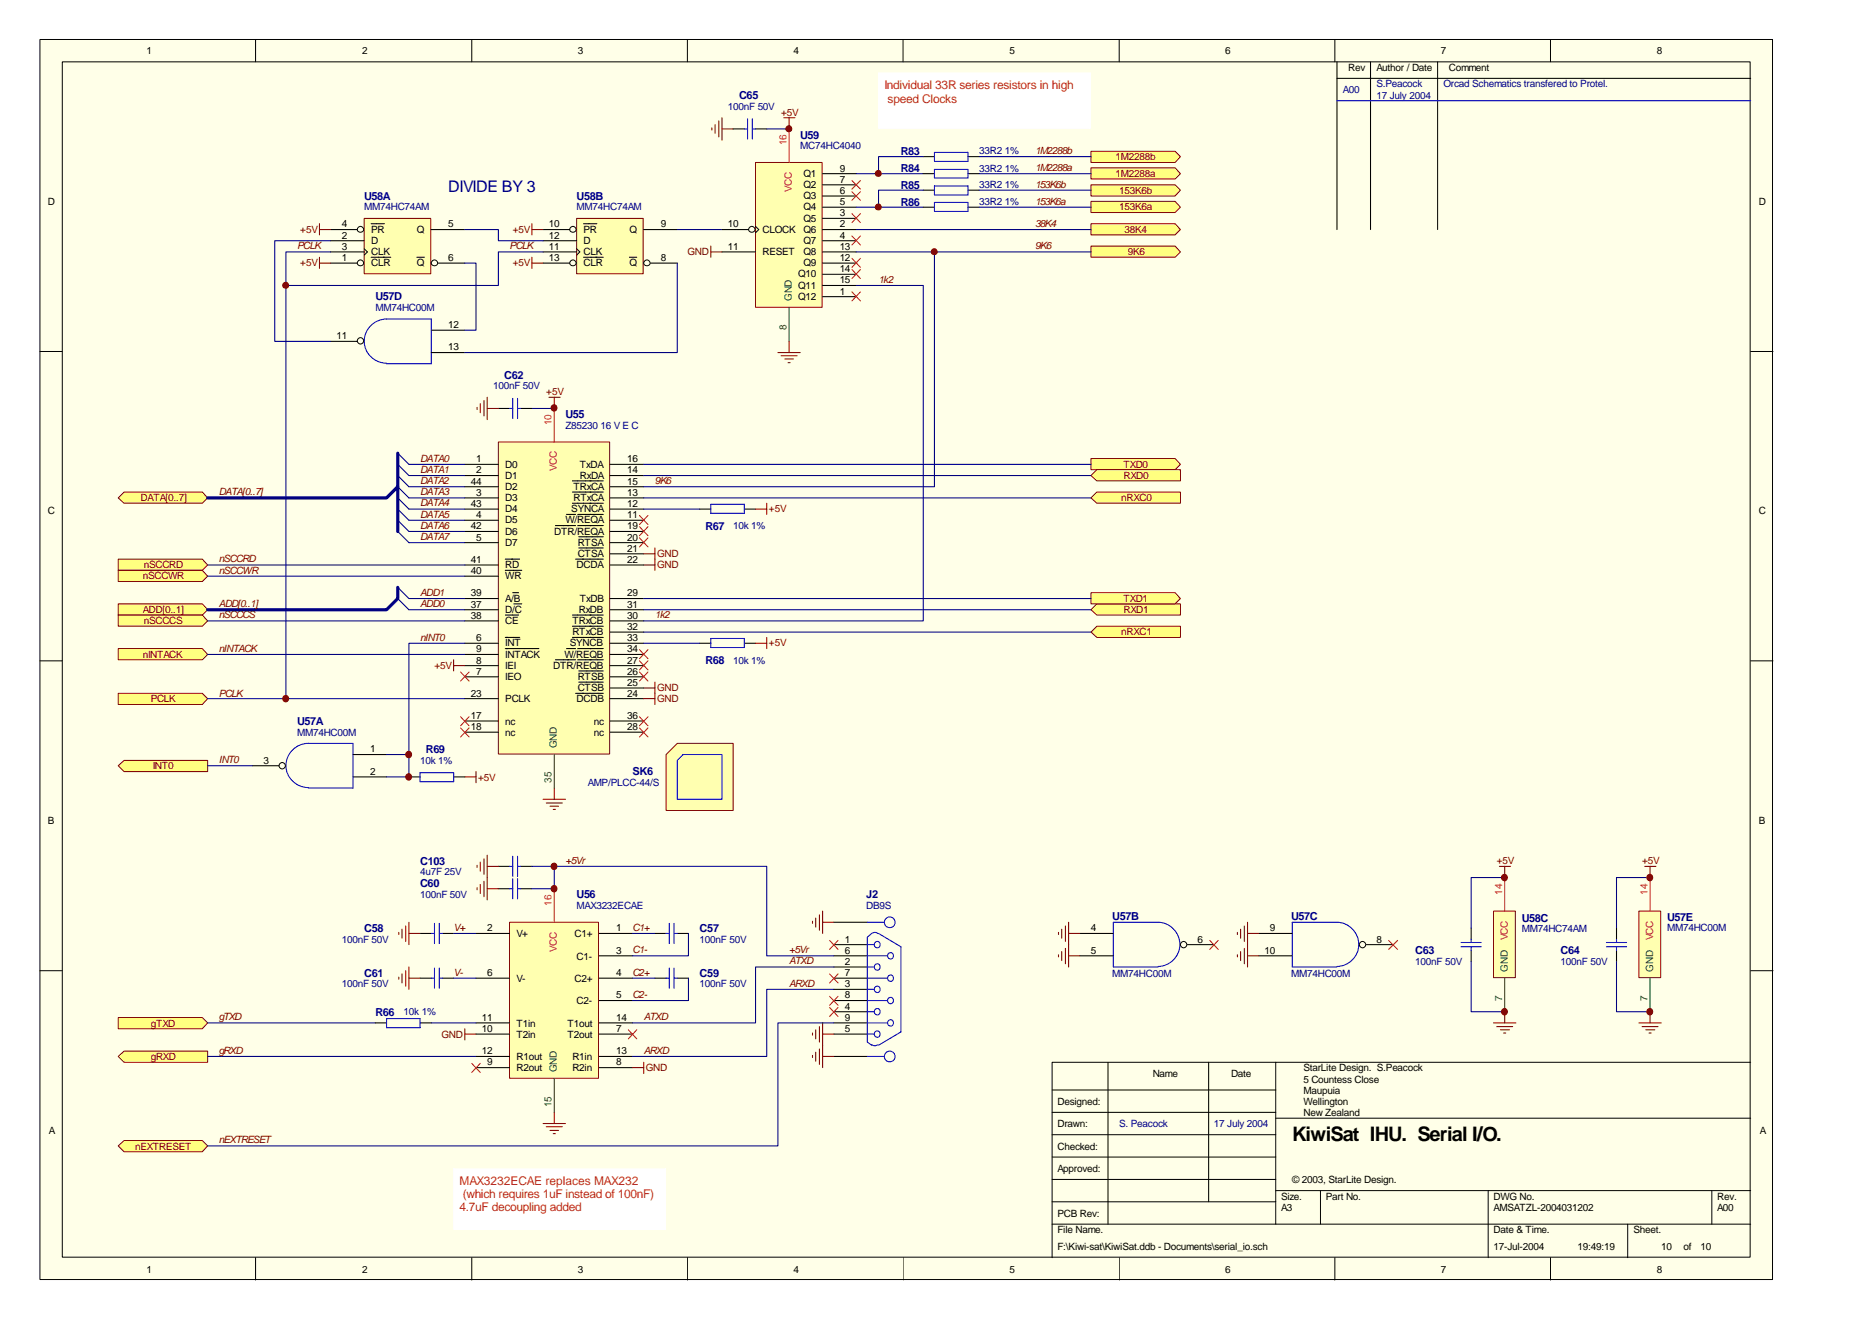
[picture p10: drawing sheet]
<svg xmlns="http://www.w3.org/2000/svg" width="297mm" height="210mm" viewBox="0 0 297 210" stroke-linecap="round" stroke-linejoin="round" font-family="sans-serif">
<path d="M6.3 6.3h275.6v197.2h-275.6z" fill="#ffffe8"/>
<g fill="none" stroke="#000" stroke-width=".16">
<path d="M6.3 6.3h275.6v197.2h-275.6zM9.9 9.8h268.4v190.1h-268.4zM40.6 6.3v3.5M75 6.3v3.5M109.3 6.3v3.5M143.6 6.3v3.5M178 6.3v3.5M212.3 6.3v3.5M228.6 9.8v26.7M246.5 6.3v3.5M6.3 55.9h3.6M278.4 55.9h3.5"/>
<path d="M6.3 105.1h3.6M278.4 105.1h3.5M6.3 154.4h3.6M278.4 154.4h3.5M167.3 173.3h35.6M167.3 176.9h35.6M176.2 168.9v25.8M192.2 168.9v22.2M202.9 177.8h75.5M202.9 168.9v25.8M278.4 168.9h-111.1v31.1M40.6 200v3.6"/>
<path d="M75 200v3.6M109.3 200v3.6M143.6 200v3.6M167.3 184h35.6M167.3 180.4h35.6M167.3 187.6h35.6M167.3 191.1h35.6M167.3 194.7h111.1M178 200v3.6M202.9 189.3h75.5M210 189.3v5.4M212.3 200v3.6"/>
<path d="M236.6 189.3v10.7M246.5 200v3.6M258.8 194.7v5.3M272.2 189.3v5.4"/>
</g>
<path d="M212.6 9.8v26.7M212.6 12.5h65.8M217.9 9.8v26.7" fill="none" stroke="#000" stroke-width=".17"/>
<g fill="#ffff80" stroke="#800000" stroke-width=".16">
<path d="M18.8 96h13.4l.8 1-.8 .8h-13.4z" fill-rule="evenodd"/>
<path d="M19.7 78.2h12.5l.8 1-.8 .8h-12.5l-.9-.8z" fill-rule="evenodd"/>
<path d="M18.8 88.9h13.4l.8 .9-.8 .9h-13.4z" fill-rule="evenodd"/>
<path d="M18.8 90.7h13.4l.8 .9-.8 .9h-13.4z" fill-rule="evenodd"/>
<path d="M18.8 97.8h13.4l.8 .9-.8 .9h-13.4z" fill-rule="evenodd"/>
<path d="M18.8 121.8l.9-.9h13.3v1.8h-13.3z" fill-rule="evenodd"/>
<path d="M18.8 103.1h13.4l.8 1-.8 .8h-13.4z" fill-rule="evenodd"/>
<path d="M18.8 161.8h13.4l.8 .9-.8 .9h-13.4z" fill-rule="evenodd"/>
<path d="M18.8 168l.9-.9h13.3v1.8h-13.3z" fill-rule="evenodd"/>
<path d="M18.8 110.3h13.4l.8 .8-.8 .9h-13.4z" fill-rule="evenodd"/>
<path d="M173.5 72.9h13.4l.8 .9-.8 .9h-13.4z" fill-rule="evenodd"/>
<path d="M173.5 35.6h13.4l.8 .9-.8 .9h-13.4z" fill-rule="evenodd"/>
<path d="M173.5 39.1h13.4l.8 1-.8 .8h-13.4z" fill-rule="evenodd"/>
<path d="M173.5 75.6l.9-.9h13.3v1.8h-13.3z" fill-rule="evenodd"/>
<path d="M174.4 78.2h13.3v1.8h-13.3l-.9-.8z" fill-rule="evenodd"/>
<path d="M173.5 26.7h13.4l.8 .9-.8 .9h-13.4z" fill-rule="evenodd"/>
<path d="M173.5 32h13.4l.8 .9-.8 .9h-13.4z" fill-rule="evenodd"/>
<path d="M173.5 97l.9-1h13.3v1.8h-13.3z" fill-rule="evenodd"/>
<path d="M174.4 99.6h13.3v1.8h-13.3l-.9-.9z" fill-rule="evenodd"/>
<path d="M173.5 24.1h13.4l.8 .8-.8 .9h-13.4z" fill-rule="evenodd"/>
<path d="M173.5 29.4h13.4l.8 .8-.8 1h-13.4z" fill-rule="evenodd"/>
<path d="M173.5 94.2h13.4l.8 1-.8 .8h-13.4z" fill-rule="evenodd"/>
<path d="M18.8 182.2l.9-.8h12.5l.8 .8-.8 .9h-12.5z" fill-rule="evenodd"/>
</g>
<path d="M79.3 70.4h17.6v49.5h-17.6z" fill="#ffffb0"/>
<path d="M79.2 70.3h17.7v49.6h-17.7z" fill="none" stroke="#800000" stroke-width=".16"/>
<g fill="none" stroke="#000" stroke-width=".17">
<path d="M73.9 73.8h5.3M73.9 75.6h5.3M73.9 77.4h5.3M73.9 79.2h5.3M79.2 65h1.8M82.8 65h1.8M91 76.5h4.9M91 78.2h4.9M97 73.8h5.4M97 75.6h5.4M97 77.4h5.4M97 79.2h5.4"/>
<path d="M73.9 81h5.3M73.9 82.7h5.3M73.9 84.5h5.3M73.9 86.3h5.3M73.9 89.8h5.3M73.9 91.6h5.3M73.9 95.2h5.3M73.9 97h5.3M73.9 98.7h5.3M80.3 88.9h2.3M80.3 90.7h2.7M80.3 97.8h2.2"/>
<path d="M81.5 94.2h1M81.7 96h1.3M88.3 83.6h3.2M90.1 81.8h1.4M91 97.8h4.9M91 80h4.9M91 99.6h4.9M91.5 88.9h4.4M91.9 81.8h4M91.9 83.6h4M92 85.4h3.9M92 87.1h3.9"/>
<path d="M97 81h5.4M97 82.7h5.4M97 84.5h5.4M97 86.3h5.4M97 89.8h5.4M97 95.2h5.4M97 97h5.4M97 98.7h5.4M97 88.1h5.4M56.1 120h5.4M73.9 102.3h5.3M73.9 104.1h5.3"/>
<path d="M73.9 105.8h5.3M73.9 107.6h5.3M73.9 111.1h5.3M73.9 114.7h5.3M73.9 116.4h5.3M80.3 101.4h2.3M80.3 103.1h5.4M88.3 104.9h3.2M90.1 103.1h1.4M91 101.4h4.9M91.5 110.3h4.4M91.9 103.1h4"/>
<path d="M91.9 104.9h4M92 106.7h3.9M92 108.5h3.9M97 102.3h5.4M97 104.1h5.4M97 105.8h5.4M97 107.6h5.4M97 111.1h5.4M97 100.5h5.4M97 109.4h5.4M97 114.7h5.4M97 116.4h5.4"/>
<path d="M40.1 121.8h4.3M56.1 123.5h5.4M171.7 148.4h5.3M171.7 152h5.3M188.8 150.2h4.2M200.2 148.4h5.3M200.2 152h5.3M217.3 150.2h4.2"/>
</g>
<path d="M88.1 65v5.3" fill="none" stroke="#ee0e22" stroke-width=".17"/>
<path d="M88.1 120v5.3" fill="none" stroke="#008000" stroke-width=".17"/>
<g fill="none" stroke="#800000" stroke-width=".17">
<path d="M75.9 64.8v.3M76.4 64.2v1.4M77 63.7v2.4M77.5 63.2v3.5M77.5 65h1.7M87.3 63.2h1.8M88.1 63.2v1.8M72.1 104.9v1.8M72.1 105.8h1.8M86.4 127.1h3.5M86.9 127.7h2.5M87.5 128.2h1.3"/>
<path d="M88 128.7h.3M88.1 125.3v1.8"/>
</g>
<path d="M81 65h.5M81.5 63.3v3.3M82.3 65h.5M82.3 63.3v3.3M49 125.2a3.5 3.5 0 0 1-3.5-3.5 3.5 3.5 0 0 1 3.5-3.5h7.1v7.1h-7.1M184.1 153.7a3.5 3.5 0 0 0 3.5-3.5 3.5 3.5 0 0 0-3.5-3.5h-7.1v7.1h7.1M212.6 153.7a3.5 3.5 0 0 0 3.5-3.5 3.5 3.5 0 0 0-3.5-3.5h-7.1v7.1h7.1" fill="none" stroke="#00f" stroke-width=".17"/>
<g fill="none" stroke="#000080" stroke-width=".17">
<path d="M63.2 79.2l1.8 1.8h8.9M63.2 77.4l1.8 1.8h8.9M63.2 75.6l1.8 1.8h8.9M63.2 73.8l1.8 1.8h8.9M63.2 72.1l1.8 1.7h8.9M84.6 65h3.5M33 89.8h40.9M33 91.6h40.9M33 98.7h40.9M63.2 84.5l1.8 1.8h8.9M63.2 82.7l1.8 1.8h8.9M63.2 81l1.8 1.7h8.9"/>
<path d="M63.2 95.2l1.8 1.8h8.9M63.2 93.4l1.8 1.8h8.9M33 104.1h40.9M33 111.1h40.9"/>
</g>
<path d="M73.2 115.8l1.4 1.4M73.2 114l1.4 1.4M73.2 106.9l1.4 1.4M74.6 115.8l-1.4 1.4M74.6 114l-1.4 1.4M74.6 106.9l-1.4 1.4M101.7 114l1.3 1.4M101.7 115.8l1.3 1.4M103 114l-1.3 1.4M103 115.8l-1.3 1.4" fill="none" stroke="#f00" stroke-width=".16"/>
<path d="M63.2 77.4l-1.7 1.8h-28.5M63.2 72.1v12.4M63.2 93.4v1.8l-1.7 1.8h-28.5" fill="none" stroke="#000080" stroke-width=".51"/>
<g fill="none" stroke="#000" stroke-width=".16">
<circle cx="44.9" cy="121.8" r=".5"/>
<circle cx="188.2" cy="150.2" r=".5"/>
<circle cx="216.7" cy="150.2" r=".5"/>
</g>
<path d="M260.7 145h3.4v10.5h-3.4z" fill="#ffffb0"/>
<path d="M260.6 144.9h3.5v10.6h-3.5z" fill="none" stroke="#800000" stroke-width=".16"/>
<path d="M262.4 139.5v5.4" fill="none" stroke="#ee0e22" stroke-width=".17"/>
<path d="M262.4 155.5v5.4" fill="none" stroke="#008000" stroke-width=".17"/>
<path d="M65 123.5h1.8M72.1 123.5h1.8M257 147.6v1.8M257 151.1v1.8" fill="none" stroke="#000" stroke-width=".17"/>
<path d="M66.8 122.9h5.3v1.4h-5.3zM255.4 150.6h3.3M255.4 149.9h3.3M257 149.4v.5M257 150.6v.5" fill="none" stroke="#00f" stroke-width=".17"/>
<path d="M102.4 75.6h71.1M102.4 73.8h71.1M102.4 97h71.1M102.4 95.2h71.1M61.5 120h3.5M73.9 102.3h-8.9v21.2h-3.5M33 121.8h7.1M262.4 139.5h-5.4v8.1M257 152.9v8h5.4" fill="none" stroke="#000080" stroke-width=".17"/>
<path d="M73.9 123.5h1.8M75.7 122.7v1.8M261.5 137.8h1.8M262.4 137.8v1.7M260.6 162.7h3.6M261.1 163.3h2.6M261.7 163.8h1.4M262.2 164.3h.4M262.4 160.9v1.8" fill="none" stroke="#800000" stroke-width=".17"/>
<path d="M58 34.8h10.5v8.7h-10.5z" fill="#ffffb0"/>
<path d="M57.9 34.7h10.6v8.8h-10.6z" fill="none" stroke="#800000" stroke-width=".16"/>
<g fill="none" stroke="#000" stroke-width=".16">
<path d="M57.9 39.6l.5 .5-.5 .5"/>
<circle cx="57.3" cy="36.5" r=".48"/>
<circle cx="57.3" cy="41.8" r=".48"/>
<circle cx="69.1" cy="41.8" r=".48"/>
</g>
<path d="M52.6 36.5h4.2M52.6 38.3h5.3M59 35.6h2.1M68.6 36.5h5.3M52.6 40.1h5.3M52.6 41.8h4.2M59 40.9h3.1M66.3 40.9h1.2M69.7 41.8h4.2" fill="none" stroke="#000" stroke-width=".17"/>
<path d="M91.8 34.8h10.5v8.7h-10.5z" fill="#ffffb0"/>
<path d="M91.7 34.7h10.6v8.8h-10.6z" fill="none" stroke="#800000" stroke-width=".16"/>
<g fill="none" stroke="#000" stroke-width=".16">
<path d="M91.7 39.6l.5 .5-.5 .5"/>
<circle cx="91.1" cy="36.5" r=".48"/>
<circle cx="91.1" cy="41.8" r=".48"/>
<circle cx="102.9" cy="41.8" r=".48"/>
</g>
<path d="M86.4 36.5h4.2M86.4 38.3h5.3M92.8 35.6h2.1M102.4 36.5h5.3M86.4 40.1h5.3M86.4 41.8h4.2M92.8 40.9h3.1M100.1 40.9h1.2M103.5 41.8h4.2" fill="none" stroke="#000" stroke-width=".17"/>
<path d="M237.6 145h3.4v10.5h-3.4z" fill="#ffffb0"/>
<path d="M237.5 144.9h3.5v10.6h-3.5z" fill="none" stroke="#800000" stroke-width=".16"/>
<path d="M239.3 139.5v5.4" fill="none" stroke="#ee0e22" stroke-width=".17"/>
<path d="M239.3 155.5v5.4" fill="none" stroke="#008000" stroke-width=".17"/>
<path d="M52.6 54.3h4.2M68.6 52.5h5.3M68.6 56.1h5.3M233.9 147.6v1.8M233.9 151.1v1.8" fill="none" stroke="#000" stroke-width=".17"/>
<path d="M61.5 57.8a3.5 3.5 0 0 1-3.6-3.6 3.5 3.5 0 0 1 3.6-3.5h7.1v7.1h-7.1M232.3 150.6h3.2M232.3 149.9h3.2M233.9 149.4v.5M233.9 150.6v.5" fill="none" stroke="#00f" stroke-width=".17"/>
<path d="M52.6 38.3h-8.9v16h8.9M73.9 36.5h5.3v1.8h7.2M107.7 36.5h7.1M52.6 40.1h-7.1v71M73.9 41.8h1.8v10.7h-1.8M86.4 40.1h-7.2v5.3h-33.7M107.7 41.8v14.3h-33.8M239.3 139.5h-5.4v8.1M233.9 152.9v8h5.4" fill="none" stroke="#000080" stroke-width=".17"/>
<g fill="none" stroke="#800000" stroke-width=".17">
<path d="M50.8 35.6v1.8M50.8 36.5h1.8M84.6 36.5h1.8M84.6 35.6v1.8M50.8 40.9v1.8M50.8 41.8h1.8M84.6 41.8h1.8M84.6 40.9v1.8M238.4 137.8h1.8M239.3 137.8v1.7M168.3 148.3v.3M168.3 151.8v.4"/>
<path d="M168.8 147.8v1.4M168.8 151.3v1.5M169.4 147.2v2.5M169.4 150.8v2.5M169.9 146.7v7.1M169.9 148.4h1.8M169.9 152h1.8M196.8 148.3v.3M196.8 151.8v.4M197.3 147.8v1.4M197.3 151.3v1.5M197.9 147.2v2.5"/>
<path d="M197.9 150.8v2.5M198.4 148.4h1.8M198.4 152h1.8M198.4 146.7v7.1M237.5 162.7h3.5M238 163.3h2.5M238.6 163.8h1.4M239.1 164.3h.3M239.3 160.9v1.8"/>
</g>
<circle cx="57.3" cy="54.2" r=".5" fill="none" stroke="#000" stroke-width=".16"/>
<path d="M192.4 149.5l1.3 1.5M193.7 149.5l-1.3 1.5M220.8 149.5l1.4 1.5M222.2 149.5l-1.4 1.5" fill="none" stroke="#f00" stroke-width=".16"/>
<path d="M120.2 25.9h10.5v23h-10.5z" fill="#ffffb0"/>
<path d="M120.1 25.8h10.6v23.1h-10.6z" fill="none" stroke="#800000" stroke-width=".16"/>
<g fill="none" stroke="#000" stroke-width=".17">
<path d="M114.8 36.5h4.2M116.6 20.5h1.8M120.1 20.5h1.8M130.8 36.5h5.3M130.8 27.6h5.3M130.8 29.4h5.3M130.8 31.2h5.3M130.8 32.9h5.3M130.8 34.7h5.3M130.8 38.3h5.3M146.8 27.6h1.8M146.8 32.9h1.8"/>
<path d="M146.8 24.9h1.8M146.8 30.2h1.8M153.9 27.6h1.8M153.9 32.9h1.8M153.9 24.9h1.8M153.9 30.2h1.8M114.8 40.1h5.3M130.8 40.1h5.3M130.8 41.8h5.3M130.8 43.6h5.3M130.8 45.4h5.3M130.8 47.2h5.3"/>
<path d="M111.3 81h1.7M118.4 81h1.7M111.3 102.3h1.7M118.4 102.3h1.7"/>
</g>
<g fill="none" stroke="#000" stroke-width=".16">
<path d="M120.1 36l.5 .5-.5 .5"/>
<circle cx="119.6" cy="36.5" r=".48"/>
</g>
<path d="M125.5 20.5v5.3" fill="none" stroke="#ee0e22" stroke-width=".17"/>
<path d="M125.5 49v5.3" fill="none" stroke="#008000" stroke-width=".17"/>
<g fill="none" stroke="#800000" stroke-width=".17">
<path d="M113.7 19.8v1.4M114.3 19.2v2.6M114.8 18.7v3.6M124.6 18.7h1.8M125.5 18.7v1.8M113 39.1v1.8M113.2 20.3v.4M114.8 20.5h1.8M113 40.1h1.8M123.7 56.1h3.6M124.2 56.6h2.5M124.8 57.1h1.4"/>
<path d="M125.3 57.7h.3M125.5 54.3v1.8M102.4 88.1h1.7M102.4 89.8h1.7M104.1 87.1v3.6M120.1 81h1.8M121.9 80v1.8M102.4 109.4h1.7M102.4 111.1h1.7M104.1 108.5v3.5M120.1 102.3h1.8M121.9 101.4v1.7"/>
</g>
<path d="M118.9 18.9v3.2M119.6 18.9v3.2M118.4 20.5h.5M119.6 20.5h.5M148.6 24.2h5.3v1.5h-5.3zM148.6 26.9h5.3v1.4h-5.3zM148.6 29.6h5.3v1.4h-5.3zM148.6 32.2h5.3v1.4h-5.3zM113 80.2h5.4v1.4h-5.4zM113 101.5h5.4v1.5h-5.4z" fill="none" stroke="#00f" stroke-width=".17"/>
<g fill="none" stroke="#000080" stroke-width=".17">
<path d="M121.9 20.5h3.6M136.1 32.9h10.7M136.1 27.6h10.7M136.1 36.5h37.4M146.8 24.9h-7.1v2.7M146.8 30.2h-7.1v2.7M155.7 32.9h17.8M155.7 27.6h17.8M155.7 24.9h17.8M155.7 30.2h17.8M136.1 45.4h10.7v53.3h-44.4M136.1 40.1h37.4"/>
<path d="M102.4 79.2h71.1M102.4 81h8.9M102.4 100.5h71.1M102.4 102.3h8.9"/>
</g>
<g fill="none" stroke="#f00" stroke-width=".16">
<path d="M135.5 28.7l1.3 1.4M135.5 30.5l1.3 1.3M135.5 34l1.3 1.4M135.5 37.5l1.3 1.5M136.8 28.7l-1.3 1.4M136.8 30.5l-1.3 1.3M136.8 34l-1.3 1.4M136.8 37.5l-1.3 1.5M135.5 41.1l1.3 1.4M135.5 42.9l1.3 1.4M135.5 46.4l1.3 1.5M136.8 41.1l-1.3 1.4"/>
<path d="M136.8 42.9l-1.3 1.4M136.8 46.4l-1.3 1.5M101.7 85.5l1.3 1.5M101.7 83.7l1.3 1.5M101.7 82l1.3 1.4M103 85.5l-1.3 1.5M103 83.7l-1.3 1.5M103 82l-1.3 1.4M101.7 106.9l1.3 1.4M101.7 105.1l1.3 1.4M101.7 103.3l1.3 1.4M103 106.9l-1.3 1.4"/>
<path d="M103 105.1l-1.3 1.4M103 103.3l-1.3 1.4"/>
</g>
<path d="M81.1 146.7h14.1v24.8h-14.1z" fill="#ffffb0"/>
<path d="M81 146.7h14.2v24.8h-14.2z" fill="none" stroke="#800000" stroke-width=".16"/>
<path d="M88.1 141.3v5.4" fill="none" stroke="#ee0e22" stroke-width=".17"/>
<path d="M88.1 171.5v5.4" fill="none" stroke="#008000" stroke-width=".17"/>
<g fill="none" stroke="#000" stroke-width=".17">
<path d="M79.2 137.8h1.8M82.8 137.8h1.8M66.8 148.4h1.8M66.8 155.5h1.8M70.4 148.4h1.7M70.4 155.5h1.7M75.7 148.4h5.3M75.7 155.5h5.3M79.2 141.3h1.8M82.8 141.3h1.8M95.2 148.4h5.4M95.2 155.5h5.4"/>
<path d="M95.2 159.1h5.4M95.2 152h5.4M104.1 148.4h1.8M104.1 155.5h1.8M107.7 148.4h1.8M107.7 155.5h1.8M132.6 155.5h5.3M132.6 159.1h5.3M132.6 152h5.3M132.6 150.2h5.3M132.6 153.8h5.3M132.6 157.3h5.3"/>
<path d="M132.6 146.7h5.3M59.7 162.7h1.8M66.8 162.7h1.8M75.7 162.7h5.3M75.7 164.4h5.3M75.7 168h5.3M75.7 169.8h5.3M95.2 162.7h5.4M95.2 164.4h5.4M95.2 168h5.4M95.2 169.8h5.4M132.6 162.7h5.3"/>
<path d="M132.6 164.4h5.3M132.6 168h5.3M132.6 160.9h5.3"/>
</g>
<g fill="none" stroke="#00f" stroke-width=".17">
<path d="M81 137.8h.5M81.5 136.2v3.2M81.5 139.7v3.2M82.3 136.2v3.2M82.3 139.7v3.2M82.3 137.8h.5M68.6 148.4h.5M68.6 155.5h.5M69.1 146.8v3.2M69.1 153.9v3.3M69.8 148.4h.6M69.8 155.5h.6"/>
<path d="M69.8 146.8v3.2M69.8 153.9v3.3M81 141.3h.5M82.3 141.3h.5M105.9 148.4h.5M105.9 155.5h.5M106.4 146.8v3.2M106.4 153.9v3.3M107.2 148.4h.5M107.2 146.8v3.2M107.2 153.9v3.3M107.2 155.5h.5"/>
<path d="M137.9 155.5h3.2M137.9 159.1h3.2M137.9 157.3h1.1M137.9 153.8h1.1M137.9 152h3.2M137.9 150.2h1.1M137.9 146.7h2.7M139.6 148.4l-.7-.1-.3 .1-.7 .6v16.7l.7 .5M139.7 148.4l3.6 2.2v13.5l-3.6 2.1M61.5 162h5.3v1.4h-5.3zM137.9 164.4h1.1M137.9 162.7h3.2"/>
<path d="M137.9 160.9h1.1M137.9 168h2.7M138.6 166.1l.5 .2 .5-.2"/>
<circle cx="139.5" cy="153.8" r=".49"/>
<circle cx="139.5" cy="150.2" r=".49"/>
<circle cx="139.5" cy="157.3" r=".49"/>
<circle cx="141.5" cy="146.7" r=".85"/>
<circle cx="141.6" cy="155.5" r=".49"/>
<circle cx="141.6" cy="152" r=".49"/>
<circle cx="141.6" cy="159.1" r=".49"/>
<circle cx="139.5" cy="164.4" r=".49"/>
<circle cx="139.5" cy="160.9" r=".49"/>
<circle cx="141.5" cy="168" r=".85"/>
<circle cx="141.6" cy="162.7" r=".49"/>
</g>
<path d="M148.6 40.1v37.3h-46.2M84.6 137.8h3.5M88.1 137.8v3.5h-3.5M88.1 137.8h33.8v14.2h10.7M109.5 148.4v3.6h-8.9M109.5 155.5v3.6h-8.9M132.6 153.8h-12.5v8.9h-19.5M132.6 157.3h-10.7v10.7h-21.3M33 162.7h26.7M33 168h42.7M68.6 162.7h7.1M132.6 162.7h-8.9v19.5h-90.7" fill="none" stroke="#000080" stroke-width=".17"/>
<g fill="none" stroke="#800000" stroke-width=".17">
<path d="M75.9 137.6v.3M76.4 137.1v1.4M77 136.6v2.4M77.5 136v7.1M77.5 137.8h1.7M63.4 148.3v.3M63.4 155.4v.3M63.9 147.8v1.4M63.9 154.9v1.4M64.5 147.2v2.5M64.5 154.4v2.4M65 146.7v3.5"/>
<path d="M65 153.8v3.5M65 155.5h1.8M65 148.4h1.8M75.9 141.2v.3M76.4 140.6v1.5M77 140.1v2.5M77.5 141.3h1.7M129.2 146.5v.3M129.7 146v1.4M130.3 145.5v2.4M130.8 144.9v3.5M130.8 146.7h1.8"/>
<path d="M73.9 163.6v1.8M73.9 164.4h1.8M86.4 178.7h3.5M86.9 179.2h2.5M87.5 179.8h1.3M88.1 176.9v1.8M100.6 169.8h1.8M102.4 168.9v1.8M129.2 164.3v.3M129.2 167.8v.4M129.7 163.8v1.4M129.7 167.3v1.5"/>
<path d="M130.3 163.3v2.4M130.3 166.8v2.5M130.8 164.4h1.8M130.8 162.7v7.1M130.8 168h1.8M88 180.3h.3"/>
</g>
<g fill="#800000" stroke="#800000" stroke-width=".16">
<circle cx="65" cy="120" r=".49"/>
<circle cx="45.4" cy="111.1" r=".49"/>
<circle cx="45.4" cy="45.4" r=".47"/>
<circle cx="139.7" cy="32.9" r=".47"/>
<circle cx="148.5" cy="40" r=".47"/>
<circle cx="88.1" cy="137.8" r=".49"/>
<circle cx="88.1" cy="64.9" r=".49"/>
<circle cx="139.7" cy="27.6" r=".47"/>
<circle cx="262.3" cy="139.5" r=".49"/>
<circle cx="262.3" cy="160.9" r=".49"/>
<circle cx="65" cy="123.5" r=".49"/>
<circle cx="239.2" cy="139.5" r=".49"/>
<circle cx="239.2" cy="160.9" r=".49"/>
<circle cx="125.4" cy="20.5" r=".47"/>
<circle cx="88.1" cy="141.3" r=".49"/>
</g>
<path d="M131.9 149.5l1.4 1.5M131.9 154.9l1.4 1.4M131.9 158.4l1.4 1.5M133.3 149.5l-1.4 1.5M133.3 154.9l-1.4 1.4M133.3 158.4l-1.4 1.5M75 169.1l1.4 1.4M76.4 169.1l-1.4 1.4M99.9 163.8l1.4 1.4M101.3 163.8l-1.4 1.4M131.9 160.2l1.4 1.4M133.3 160.2l-1.4 1.4" fill="none" stroke="#f00" stroke-width=".16"/>
<path d="M105.9 120l1.8-1.8h8.9v10.7h-10.7z" fill-rule="evenodd" fill="#ffffb0" stroke="#800000" stroke-width=".16"/>
<path d="M212.6 16h65.8M107.7 120.9l.9-.9h6.2v7.1h-7.1z" fill="none" stroke="#00f" stroke-width=".17"/>
<path d="M72.1 148.4h3.6M72.1 155.5h3.6M100.6 148.4h3.5M100.6 155.5h3.5" fill="none" stroke="#000080" stroke-width=".17"/>
<path d="M72.2 185.9h33.6v9.6h-33.6z" fill="#fff"/>
<path d="M72.1 185.8h33.7v9.7h-33.7z" fill="none" stroke="#fff" stroke-width=".16"/>
<path d="M139.8 11.7h33.6v8.7h-33.6z" fill="#fff"/>
<path d="M139.7 11.6h33.7v8.8h-33.7z" fill="none" stroke="#fff" stroke-width=".16"/>
<text font-size="3.2" x="205.5" y="181.4">KiwiSat IHU. Serial I/O.</text>
<text font-size="2.5" fill="#000080" x="71.3" y="30.6">DIVIDE BY 3</text>
<g font-size="1.9" fill="#ee0e22">
<text x="140.6" y="14.2">Individual 33R series resistors in high</text>
<text x="141.1" y="16.4">speed Clocks</text>
<text x="73.1" y="188.4">MAX3232ECAE replaces MAX232</text>
<text x="73.6" y="190.5">(which requires 1uF instead of 100nF)</text>
<text x="73.1" y="192.6">4.7uF decoupling added</text>
</g>
<g font-size="1.7" fill="#000080">
<text x="117.5" y="15.8">C65</text>
<text x="127.3" y="22">U59</text>
<text x="143.3" y="24.7">R83</text>
<text x="143.3" y="27.4">R84</text>
<text x="143.3" y="30">R85</text>
<text x="57.9" y="31.8">U58A</text>
<text x="91.7" y="31.8">U58B</text>
<text x="143.3" y="32.7">R86</text>
<text x="59.7" y="47.8">U57D</text>
<text x="80.2" y="60.2">C62</text>
<text x="89.9" y="66.5">U55</text>
<text x="112.2" y="84.3">R67</text>
<text x="112.2" y="105.6">R68</text>
<text x="47.2" y="115.3">U57A</text>
<text x="67.7" y="119.7">R69</text>
<text x="100.6" y="123.3">SK6</text>
<text x="66.8" y="137.5">C103</text>
<text x="66.8" y="141.1">C60</text>
<text x="91.7" y="142.8">U56</text>
<text x="137.8" y="142.8">J2</text>
<text x="57.9" y="148.2">C58</text>
<text x="111.3" y="148.2">C57</text>
<text x="176.9" y="146.2">U57B</text>
<text x="205.3" y="146.2">U57C</text>
<text x="242" y="146.6">U58C</text>
<text x="265.1" y="146.4">U57E</text>
<text x="57.9" y="155.3">C61</text>
<text x="111.3" y="155.3">C59</text>
<text x="225" y="151.7">C63</text>
<text x="248.2" y="151.7">C64</text>
<text x="59.7" y="161.6">R66</text>
</g>
<g font-size="1.6">
<text x="23.3" y="8.7">1</text>
<text x="57.6" y="8.7">2</text>
<text x="91.9" y="8.7">3</text>
<text x="126.2" y="8.7">4</text>
<text x="160.5" y="8.7">5</text>
<text x="194.8" y="8.7">6</text>
<text x="214.4" y="11.3">Rev</text>
<text x="218.9" y="11.3">Author / Date</text>
<text x="229.1" y="8.7">7</text>
<text x="230.4" y="11.3">Comment</text>
<text x="263.5" y="8.7">8</text>
<text x="127.8" y="28.1">Q1</text>
<text x="127.8" y="29.9">Q2</text>
<text x="133.5" y="27.3">9</text>
<text x="133.5" y="29.1">7</text>
<text x="7.6" y="32.6">D</text>
<text x="127.8" y="31.7">Q3</text>
<text x="127.8" y="33.5">Q4</text>
<text x="127.8" y="35.2">Q5</text>
<text x="133.5" y="30.8">6</text>
<text x="133.5" y="32.6">5</text>
<text x="133.5" y="34.4">3</text>
<text x="279.7" y="32.6">D</text>
<text x="54.4" y="36.2">4</text>
<text x="54.4" y="39.7">3</text>
<text x="54.4" y="37.9">2</text>
<text x="54.4" y="41.5">1</text>
<text x="59" y="37">PR</text>
<text x="59" y="40.6">CLK</text>
<text x="59" y="38.8">D</text>
<text x="66.3" y="37">Q</text>
<text x="71.3" y="36.2">5</text>
<text x="71.3" y="41.5">6</text>
<text x="87.3" y="36.2">10</text>
<text x="87.3" y="39.7">11</text>
<text x="87.3" y="37.9">12</text>
<text x="87.3" y="41.5">13</text>
<text x="92.8" y="37">PR</text>
<text x="92.8" y="40.6">CLK</text>
<text x="92.8" y="38.8">D</text>
<text x="100.1" y="37">Q</text>
<text x="105.1" y="36.2">9</text>
<text x="105.1" y="41.5">8</text>
<text x="115.7" y="39.7">11</text>
<text x="115.7" y="36.2">10</text>
<text x="121.2" y="40.6">RESET</text>
<text x="121.2" y="37">CLOCK</text>
<text x="127.8" y="37">Q6</text>
<text x="127.8" y="38.8">Q7</text>
<text x="127.8" y="40.6">Q8</text>
<text x="133.5" y="36.2">2</text>
<text x="133.5" y="37.9">4</text>
<text x="133.5" y="39.7">13</text>
<text x="133.5" y="41.5">12</text>
<text x="59" y="42.3">CLR</text>
<text x="66.3" y="42.3">Q</text>
<text x="92.8" y="42.3">CLR</text>
<text x="100.1" y="42.3">Q</text>
<text x="126.9" y="44.1">Q10</text>
<text x="126.9" y="45.9">Q11</text>
<text x="126.9" y="47.7">Q12</text>
<text x="127.8" y="42.3">Q9</text>
<text x="133.5" y="43.3">14</text>
<text x="133.5" y="45.1">15</text>
<text x="133.5" y="46.8">1</text>
<text x="53.5" y="53.9">11</text>
<text x="71.3" y="52.2">12</text>
<text x="71.3" y="55.7">13</text>
<text x="74.8" y="77.1">44</text>
<text x="75.7" y="73.5">1</text>
<text x="75.7" y="75.3">2</text>
<text x="80.3" y="74.4">D0</text>
<text x="80.3" y="76.1">D1</text>
<text x="80.3" y="77.9">D2</text>
<text x="91.2" y="77.9">TRxCA</text>
<text x="92.2" y="74.4">TxDA</text>
<text x="92.2" y="76.1">RxDA</text>
<text x="99.7" y="73.5">16</text>
<text x="99.7" y="75.3">14</text>
<text x="99.7" y="77.1">15</text>
<text x="7.6" y="81.8">C</text>
<text x="74.8" y="80.6">43</text>
<text x="75.7" y="78.8">3</text>
<text x="75.7" y="82.4">4</text>
<text x="80.3" y="79.7">D3</text>
<text x="80.3" y="81.5">D4</text>
<text x="80.3" y="83.2">D5</text>
<text x="89.9" y="83.2">W/REQA</text>
<text x="90.8" y="81.5">SYNCA</text>
<text x="91.2" y="79.7">RTxCA</text>
<text x="99.7" y="78.8">13</text>
<text x="99.7" y="80.6">12</text>
<text x="99.7" y="82.4">11</text>
<text x="279.7" y="81.8">C</text>
<text x="74.8" y="84.2">42</text>
<text x="74.8" y="89.5">41</text>
<text x="75.7" y="86">5</text>
<text x="80.3" y="85">D6</text>
<text x="80.3" y="86.8">D7</text>
<text x="88.1" y="85">DTR/REQA</text>
<text x="91.9" y="86.8">RTSA</text>
<text x="91.9" y="88.6">CTSA</text>
<text x="99.7" y="84.2">19</text>
<text x="99.7" y="86">20</text>
<text x="99.7" y="87.7">21</text>
<text x="99.7" y="89.5">22</text>
<text x="74.8" y="91.3">40</text>
<text x="74.8" y="94.8">39</text>
<text x="80.3" y="90.4">RD</text>
<text x="80.3" y="92.1">WR</text>
<text x="80.3" y="95.7">A/B</text>
<text x="91.7" y="90.4">DCDA</text>
<text x="92.2" y="95.7">TxDB</text>
<text x="99.7" y="94.8">29</text>
<text x="74.8" y="96.6">37</text>
<text x="74.8" y="98.4">38</text>
<text x="75.7" y="102">6</text>
<text x="80.3" y="97.5">D/C</text>
<text x="80.3" y="99.2">CE</text>
<text x="91" y="99.2">TRxCB</text>
<text x="91" y="101">RTxCB</text>
<text x="92" y="97.5">RxDB</text>
<text x="99.7" y="96.6">31</text>
<text x="99.7" y="98.4">30</text>
<text x="99.7" y="100.2">32</text>
<text x="99.7" y="102">33</text>
<text x="75.7" y="103.7">9</text>
<text x="75.7" y="105.5">8</text>
<text x="75.7" y="107.3">7</text>
<text x="80.3" y="102.8">INT</text>
<text x="80.3" y="104.6">INTACK</text>
<text x="80.3" y="106.4">IEI</text>
<text x="88" y="106.4">DTR/REQB</text>
<text x="89.7" y="104.6">W/REQB</text>
<text x="90.6" y="102.8">SYNCB</text>
<text x="99.7" y="103.7">34</text>
<text x="99.7" y="105.5">27</text>
<text x="99.7" y="107.3">26</text>
<text x="74.8" y="110.8">23</text>
<text x="80.3" y="108.1">IEO</text>
<text x="80.3" y="111.7">PCLK</text>
<text x="91.7" y="111.7">DCDB</text>
<text x="91.9" y="108.1">RTSB</text>
<text x="91.9" y="109.9">CTSB</text>
<text x="99.7" y="109.1">25</text>
<text x="99.7" y="110.8">24</text>
<text x="58.8" y="119.6">1</text>
<text x="74.8" y="114.3">17</text>
<text x="74.8" y="116.1">18</text>
<text x="80.3" y="115.2">nc</text>
<text x="80.3" y="117">nc</text>
<text x="94.4" y="117">nc</text>
<text x="94.4" y="115.2">nc</text>
<text x="99.7" y="116.1">28</text>
<text x="99.7" y="114.3">36</text>
<text x="41.9" y="121.4">3</text>
<text x="58.8" y="123.2">2</text>
<text x="7.6" y="131.1">B</text>
<text x="279.7" y="131.1">B</text>
<text x="77.5" y="148.1">2</text>
<text x="82.1" y="149">V+</text>
<text x="91.4" y="149">C1+</text>
<text x="98" y="148.1">1</text>
<text x="134.4" y="149.9">1</text>
<text x="173.5" y="148.1">4</text>
<text x="190.4" y="149.9">6</text>
<text x="201.9" y="148.1">9</text>
<text x="218.9" y="149.9">8</text>
<text x="77.5" y="155.2">6</text>
<text x="91.7" y="152.6">C1-</text>
<text x="98" y="155.2">4</text>
<text x="98" y="151.7">3</text>
<text x="134.4" y="151.7">6</text>
<text x="134.4" y="153.4">2</text>
<text x="134.4" y="155.2">7</text>
<text x="173.5" y="151.7">5</text>
<text x="201.1" y="151.7">10</text>
<text x="82.1" y="156.1">V-</text>
<text x="91.4" y="156.1">C2+</text>
<text x="91.7" y="159.7">C2-</text>
<text x="98" y="158.8">5</text>
<text x="134.4" y="157">3</text>
<text x="134.4" y="158.8">8</text>
<text x="134.4" y="160.5">4</text>
<text x="76.6" y="167.7">12</text>
<text x="76.6" y="164.1">10</text>
<text x="76.6" y="162.3">11</text>
<text x="82.1" y="165">T2in</text>
<text x="82.1" y="163.3">T1in</text>
<text x="90.3" y="163.3">T1out</text>
<text x="90.3" y="165">T2out</text>
<text x="98" y="162.3">14</text>
<text x="98" y="164.1">7</text>
<text x="98" y="167.7">13</text>
<text x="134.4" y="162.3">9</text>
<text x="134.4" y="164.1">5</text>
<text x="77.5" y="169.4">9</text>
<text x="82.1" y="170.4">R2out</text>
<text x="82.1" y="168.6">R1out</text>
<text x="91" y="168.6">R1in</text>
<text x="91" y="170.4">R2in</text>
<text x="98" y="169.4">8</text>
<text x="183.3" y="171.2">Name</text>
<text x="195.7" y="171.2">Date</text>
<text x="207.3" y="170.4">StarLite Design. S.Peacock</text>
<text x="207.3" y="172.1">5 Countess Close</text>
<text x="207.3" y="173.9">Maupuia</text>
<text x="168.1" y="175.7">Designed:</text>
<text x="168.1" y="179.3">Drawn:</text>
<text x="207.3" y="175.7">Wellington</text>
<text x="207.3" y="177.5">New Zealand</text>
<text x="7.8" y="180.3">A</text>
<text x="168.1" y="182.8">Checked:</text>
<text x="279.8" y="180.3">A</text>
<text x="168.1" y="186.4">Approved:</text>
<text x="203.7" y="190.8">Size.</text>
<text x="205.5" y="188.1">© 2003, StarLite Design.</text>
<text x="210.8" y="190.8">Part No.</text>
<text x="237.5" y="190.8">DWG No.</text>
<text x="273" y="190.8">Rev.</text>
<text x="168.1" y="196.1">File Name.</text>
<text x="168.1" y="193.5">PCB Rev:</text>
<text x="203.7" y="192.5">A3</text>
<text x="237.5" y="192.5">AMSATZL-2004031202</text>
<text x="237.5" y="196.1">Date &amp; Time.</text>
<text x="259.8" y="196.1">Sheet.</text>
<text x="273" y="192.5">A00</text>
<text x="23.3" y="202.4">1</text>
<text x="57.6" y="202.4">2</text>
<text x="91.9" y="202.4">3</text>
<text x="126.2" y="202.4">4</text>
<text x="160.5" y="202.4">5</text>
<text x="168.1" y="198.8">F:\Kiwi-sat\KiwiSat.ddb - Documents\serial_io.sch</text>
<text x="194.8" y="202.4">6</text>
<text x="229.1" y="202.4">7</text>
<text x="237.5" y="198.8">17-Jul-2004</text>
<text x="250.9" y="198.8">19:49:19</text>
<text x="263.5" y="202.4">8</text>
<text x="264.2" y="198.8">10</text>
<text x="267.7" y="198.8">of</text>
<text x="270.4" y="198.8">10</text>
</g>
<g font-size="1.6" fill="#000080">
<text x="115.7" y="17.5">100nF 50V</text>
<text x="213.5" y="14.8">A00</text>
<text x="218.9" y="13.9">S.Peacock</text>
<text x="218.9" y="15.7">17 July 2004</text>
<text x="229.5" y="13.9">Orcad Schematics transfered to Protel.</text>
<text x="127.3" y="23.7">MC74HC4040</text>
<text x="155.7" y="24.6">33R2 1%</text>
<text x="155.7" y="27.3">33R2 1%</text>
<text x="155.7" y="29.9">33R2 1%</text>
<text x="57.9" y="33.5">MM74HC74AM</text>
<text x="91.7" y="33.5">MM74HC74AM</text>
<text x="155.7" y="32.6">33R2 1%</text>
<text x="59.7" y="49.5">MM74HC00M</text>
<text x="78.4" y="61.9">100nF 50V</text>
<text x="89.9" y="68.2">Z85230 16 V E C</text>
<text x="116.6" y="84.2">10k 1%</text>
<text x="116.6" y="105.5">10k 1%</text>
<text x="47.2" y="117">MM74HC00M</text>
<text x="66.8" y="121.4">10k 1%</text>
<text x="93.5" y="125">AMP/PLCC-44/S</text>
<text x="66.8" y="142.8">100nF 50V</text>
<text x="66.8" y="139.2">4u7F 25V</text>
<text x="54.4" y="149.9">100nF 50V</text>
<text x="91.7" y="144.5">MAX3232ECAE</text>
<text x="111.3" y="149.9">100nF 50V</text>
<text x="137.8" y="144.5">DB9S</text>
<text x="242" y="148.3">MM74HC74AM</text>
<text x="265.1" y="148.1">MM74HC00M</text>
<text x="176.9" y="155.4">MM74HC00M</text>
<text x="205.3" y="155.4">MM74HC00M</text>
<text x="225" y="153.4">100nF 50V</text>
<text x="248.2" y="153.4">100nF 50V</text>
<text x="54.4" y="157">100nF 50V</text>
<text x="64.2" y="161.5">10k 1%</text>
<text x="111.3" y="157">100nF 50V</text>
<text x="178" y="179.3">S. Peacock</text>
<text x="193" y="179.3">17 July 2004</text>
</g>
<g font-size="1.6" fill="#800000">
<text x="124.2" y="18.4">+5V</text>
<text x="164.6" y="27.2">1M2288a</text>
<text x="164.6" y="24.5">1M2288b</text>
<text x="164.6" y="29.8">153K6b</text>
<text x="177.4" y="28.1">1M2288a</text>
<text x="177.4" y="25.5">1M2288b</text>
<text x="164.6" y="32.5">153K6a</text>
<text x="178" y="33.5">153K6a</text>
<text x="178" y="30.8">153K6b</text>
<text x="47.2" y="39.6">PCLK</text>
<text x="47.8" y="37">+5V</text>
<text x="81" y="39.6">PCLK</text>
<text x="81.5" y="37">+5V</text>
<text x="109.3" y="40.6">GND</text>
<text x="164.6" y="36.1">38K4</text>
<text x="164.6" y="39.6">9K6</text>
<text x="178.8" y="37">38K4</text>
<text x="179.3" y="40.6">9K6</text>
<text x="47.8" y="42.3">+5V</text>
<text x="81.5" y="42.3">+5V</text>
<text x="139.7" y="45">1k2</text>
<text x="86.9" y="62.8">+5V</text>
<text x="66.8" y="73.4">DATA0</text>
<text x="66.8" y="75.2">DATA1</text>
<text x="66.8" y="77">DATA2</text>
<text x="104.1" y="77">9K6</text>
<text x="178.6" y="74.4">TXD0</text>
<text x="178.6" y="76.1">RXD0</text>
<text x="22.4" y="79.7">DATA[0..7]</text>
<text x="34.8" y="78.8">DATA[0..7]</text>
<text x="66.8" y="78.8">DATA3</text>
<text x="66.8" y="80.5">DATA4</text>
<text x="66.8" y="82.3">DATA5</text>
<text x="122.3" y="81.5">+5V</text>
<text x="178.3" y="79.7">nRXC0</text>
<text x="34.8" y="89.4">nSCCRD</text>
<text x="66.8" y="84.1">DATA6</text>
<text x="66.8" y="85.9">DATA7</text>
<text x="104.5" y="88.6">GND</text>
<text x="22.7" y="92.1">nSCCWR</text>
<text x="22.9" y="90.4">nSCCRD</text>
<text x="34.8" y="91.2">nSCCWR</text>
<text x="66.8" y="94.8">ADD1</text>
<text x="104.5" y="90.4">GND</text>
<text x="178.6" y="95.7">TXD1</text>
<text x="22.7" y="97.5">ADD[0..1]</text>
<text x="22.9" y="99.2">nSCCCS</text>
<text x="34.8" y="98.3">nSCCCS</text>
<text x="34.8" y="96.5">ADD[0..1]</text>
<text x="66.8" y="96.5">ADD0</text>
<text x="66.8" y="101.9">nINT0</text>
<text x="104.1" y="98.3">1k2</text>
<text x="178.3" y="101">nRXC1</text>
<text x="178.6" y="97.5">RXD1</text>
<text x="22.7" y="104.6">nINTACK</text>
<text x="34.8" y="103.6">nINTACK</text>
<text x="69.1" y="106.4">+5V</text>
<text x="122.3" y="102.8">+5V</text>
<text x="24" y="111.7">PCLK</text>
<text x="34.8" y="110.8">PCLK</text>
<text x="104.5" y="109.9">GND</text>
<text x="104.5" y="111.7">GND</text>
<text x="24.3" y="122.4">INT0</text>
<text x="34.8" y="121.3">INT0</text>
<text x="76" y="124.1">+5V</text>
<text x="89.9" y="137.3">+5Vr</text>
<text x="238" y="137.4">+5V</text>
<text x="261.1" y="137.4">+5V</text>
<text x="72.1" y="148">V+</text>
<text x="100.6" y="148">C1+</text>
<text x="72.1" y="155.1">V-</text>
<text x="100.6" y="151.6">C1-</text>
<text x="100.6" y="155.1">C2+</text>
<text x="125.5" y="153.3">ATXD</text>
<text x="125.5" y="151.6">+5Vr</text>
<text x="100.6" y="158.7">C2-</text>
<text x="125.5" y="156.9">ARXD</text>
<text x="24" y="163.3">gTXD</text>
<text x="34.8" y="162.2">gTXD</text>
<text x="34.8" y="167.6">gRXD</text>
<text x="70.2" y="165">GND</text>
<text x="102.4" y="162.2">ATXD</text>
<text x="102.4" y="167.6">ARXD</text>
<text x="24" y="168.6">gRXD</text>
<text x="102.7" y="170.4">GND</text>
<text x="21.5" y="182.8">nEXTRESET</text>
<text x="34.8" y="181.8">nEXTRESET</text>
</g>
<g font-size="1.6" fill="#ee0e22">
<text x="125.1" y="23.1" transform="rotate(-90 125.1 23.1)">16</text>
<text x="125.9" y="30.5" transform="rotate(-90 125.9 30.5)">VCC</text>
<text x="87.7" y="67.6" transform="rotate(-90 87.7 67.6)">10</text>
<text x="88.6" y="74.9" transform="rotate(-90 88.6 74.9)">VCC</text>
<text x="238.8" y="142.3" transform="rotate(-90 238.8 142.3)">14</text>
<text x="262" y="142.3" transform="rotate(-90 262 142.3)">14</text>
<text x="87.7" y="144" transform="rotate(-90 87.7 144)">16</text>
<text x="239.8" y="149.5" transform="rotate(-90 239.8 149.5)">VCC</text>
<text x="262.9" y="149.5" transform="rotate(-90 262.9 149.5)">VCC</text>
<text x="88.6" y="151.3" transform="rotate(-90 88.6 151.3)">VCC</text>
</g>
<g font-size="1.6" fill="#008000">
<text x="125.9" y="47.9" transform="rotate(-90 125.9 47.9)">GND</text>
<text x="125.1" y="52.5" transform="rotate(-90 125.1 52.5)">8</text>
<text x="88.6" y="119" transform="rotate(-90 88.6 119)">GND</text>
<text x="87.7" y="124.5" transform="rotate(-90 87.7 124.5)">35</text>
<text x="239.8" y="154.5" transform="rotate(-90 239.8 154.5)">GND</text>
<text x="262.9" y="154.5" transform="rotate(-90 262.9 154.5)">GND</text>
<text x="238.8" y="159.1" transform="rotate(-90 238.8 159.1)">7</text>
<text x="262" y="159.1" transform="rotate(-90 262 159.1)">7</text>
<text x="88.6" y="170.5" transform="rotate(-90 88.6 170.5)">GND</text>
<text x="87.7" y="176" transform="rotate(-90 87.7 176)">15</text>
</g>
</svg>
